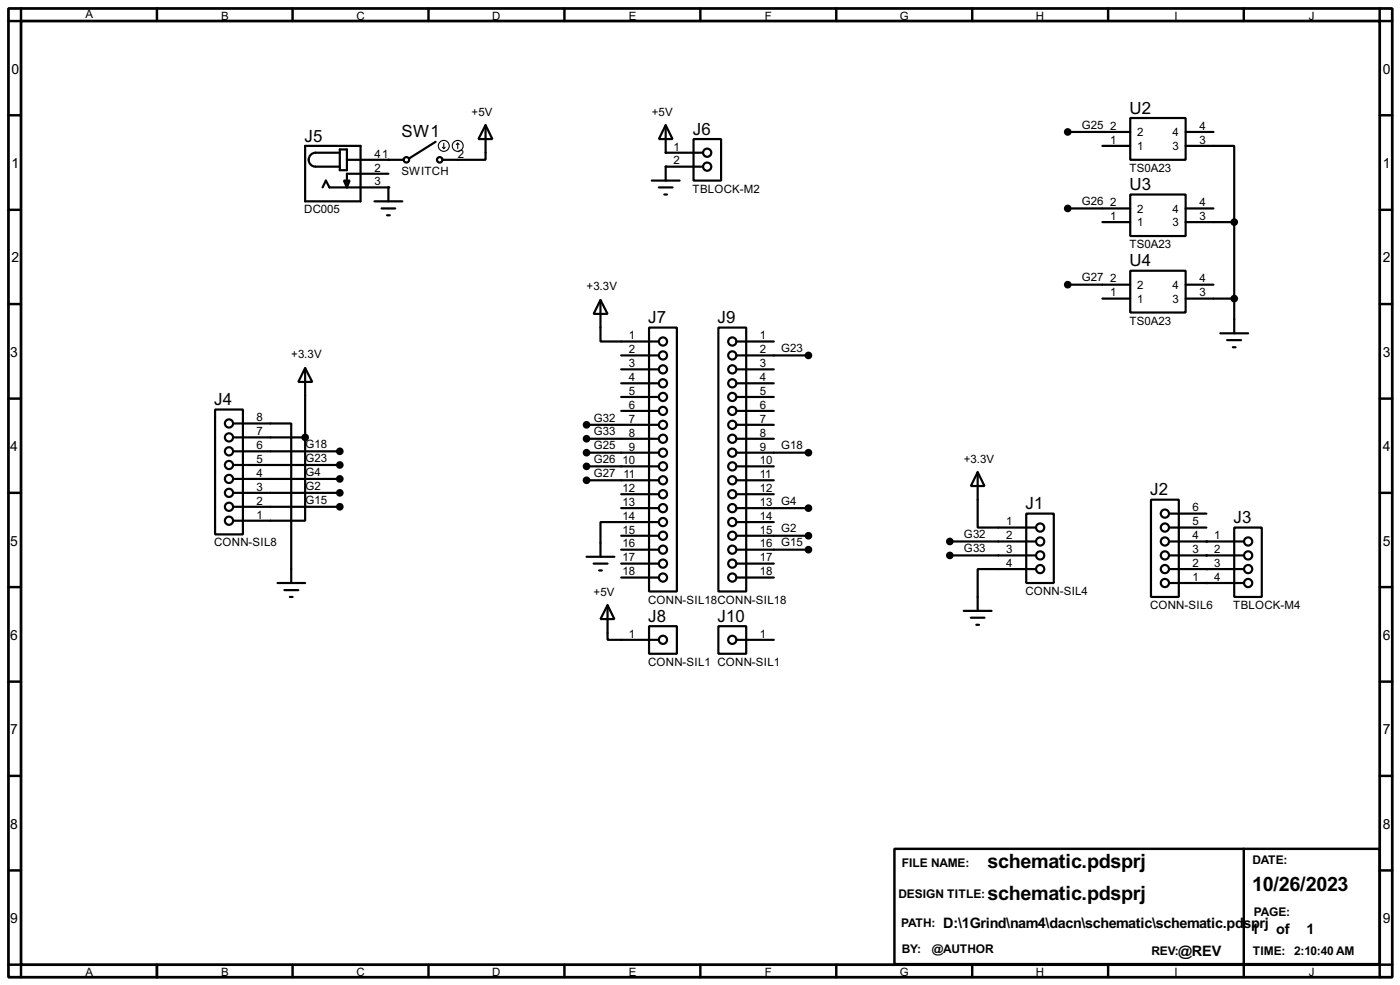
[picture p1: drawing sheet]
<svg xmlns="http://www.w3.org/2000/svg" width="256mm" height="180mm" viewBox="0 0 256 180" stroke-linecap="round" stroke-linejoin="round" font-family="sans-serif">
<g fill="none" stroke="#000" stroke-width=".4">
<path d="M55.9 26.7h10.2v10.2h-10.2zM59.1 34.3l.6-1.2 .7 1.2h10.8v2.6M62.3 28h-4.5a1.28 1.28 0 0 0-1.3 1.2 1.28 1.28 0 0 0 1.3 1.3h4.5M62.3 27.4h1.3v3.8h-1.3zM63 33.1h1.1l-.5 1.2zM63.6 29.3h10.4M68.6 36.9h5.1M69.9 38.2h2.5M70.9 39.4h.5M71.2 31.8h-7.6v2.5M79.8 26l-4.8 3M89 22.9l1.2 2.6h-2.5z"/>
<path d="M89 22.9v6.4h-7.9M119.4 33.1h5.1M120.7 34.3h2.5M121.7 35.6h.5M122 22.9l1.2 2.6h-2.5zM122 22.9v5.1h6.8M127.1 25.5h5v7.6h-5zM128.8 30.5h-6.8v2.6M195.6 24.2h11.5M195.6 38.2h11.5M202 26.7h5.1M207.1 21.6h10.1v7.7h-10.1z"/>
<path d="M207.1 35.6h10.1v7.6h-10.1zM217.2 26.7h8.9v14M217.2 24.2h5.1M217.2 38.2h5.1M110 54.9l1.3 2.6h-2.5zM110 54.9v7.6h10.7M118.9 60h5.1v48.3h-5.1zM131.6 60h5.1v48.3h-5.1zM195.6 52.1h11.5M202 54.7h5.1M202 40.7h5.1M207.1 49.6h10.1v7.6h-10.1z"/>
<path d="M217.2 52.1h5.1M217.2 54.7h8.9M217.2 40.7h8.9M226.1 40.7v20.3M39.4 75h5.1v22.8h-5.1zM42.7 77.5h10.7v29.2M55.9 67.4l1.3 2.5h-2.5zM55.9 67.4v12.7M107.5 77.8h13.2M113.8 65.1h6.9M113.8 67.6h6.9M113.8 70.2h6.9"/>
<path d="M113.8 72.7h6.9M113.8 75.2h6.9M134.9 77.8h6.9M134.9 65.1h13.2M134.9 62.5h6.9M134.9 67.6h6.9M134.9 70.2h6.9M134.9 72.7h6.9M134.9 75.2h6.9M223.6 61h5.1M224.8 62.3h2.6M225.9 63.6h.5"/>
<path d="M42.7 82.6h19.6M42.7 85.1h19.6M42.7 87.7h19.6M42.7 90.2h19.6M42.7 92.8h19.6M42.7 80.1h13.2M55.9 80.1v15.2h-13.2M107.5 80.3h13.2M107.5 82.9h13.2M107.5 85.4h13.2M107.5 87.9h13.2M113.8 93h6.9"/>
<path d="M113.8 98.1h6.9M113.8 90.5h6.9M120.7 95.6h-10.7v6.3M134.9 80.3h6.9M134.9 82.9h13.2M134.9 85.4h6.9M134.9 87.9h6.9M134.9 93h13.2M134.9 98.1h13.2M134.9 90.5h6.9M134.9 95.6h6.9M174 99.1h15.8"/>
<path d="M179.1 86.4l1.3 2.6h-2.5zM179.1 86.4v10.2h10.7M188 94h5.1v12.7h-5.1zM210.9 91.5h5.1v17.8h-5.1zM214.2 99.1h13.7M214.2 96.6h6.8M214.2 94h6.8M226.1 96.6h5.1v12.7h-5.1zM50.9 106.7h5M52.1 108h2.6M53.1 109.3h.5M107.5 101.9h5.1"/>
<path d="M108.8 103.2h2.5M109.8 104.4h.5M111.3 110.8l1.3 2.5h-2.6zM111.3 110.8v6.3h9.4M113.8 100.6h6.9M113.8 103.2h6.9M113.8 105.7h6.9M118.9 114.6h5.1v5.1h-5.1zM131.6 114.6h5.1v5.1h-5.1zM134.9 100.6h13.2M134.9 103.2h6.9M134.9 105.7h6.9"/>
<path d="M134.9 117.1h6.9M174 101.7h15.8M176.6 111.8h5.1M177.9 113.1h2.5M178.9 114.4h.5M189.8 104.2h-10.7v7.6M214.2 101.7h13.7M214.2 104.2h13.7M214.2 106.7h13.7"/>
<circle cx="74.4" cy="29.3" r=".5"/>
<circle cx="80.5" cy="29.3" r=".5"/>
<circle cx="129.5" cy="28" r=".75"/>
<circle cx="129.5" cy="30.5" r=".75"/>
<circle cx="41.9" cy="77.5" r=".75"/>
<circle cx="121.4" cy="72.7" r=".75"/>
<circle cx="121.4" cy="70.2" r=".75"/>
<circle cx="121.4" cy="62.5" r=".75"/>
<circle cx="121.4" cy="67.6" r=".75"/>
<circle cx="121.4" cy="65.1" r=".75"/>
<circle cx="121.4" cy="77.8" r=".75"/>
<circle cx="121.4" cy="75.2" r=".75"/>
<circle cx="134.1" cy="70.2" r=".75"/>
<circle cx="134.1" cy="62.5" r=".75"/>
<circle cx="134.1" cy="77.8" r=".75"/>
<circle cx="134.1" cy="65.1" r=".75"/>
<circle cx="134.1" cy="72.7" r=".75"/>
<circle cx="134.1" cy="75.2" r=".75"/>
<circle cx="134.1" cy="67.6" r=".75"/>
<circle cx="41.9" cy="82.6" r=".75"/>
<circle cx="41.9" cy="87.7" r=".75"/>
<circle cx="41.9" cy="85.1" r=".75"/>
<circle cx="41.9" cy="95.3" r=".75"/>
<circle cx="41.9" cy="92.8" r=".75"/>
<circle cx="41.9" cy="90.2" r=".75"/>
<circle cx="41.9" cy="80.1" r=".75"/>
<circle cx="121.4" cy="98.1" r=".75"/>
<circle cx="121.4" cy="80.3" r=".75"/>
<circle cx="121.4" cy="85.4" r=".75"/>
<circle cx="121.4" cy="82.9" r=".75"/>
<circle cx="121.4" cy="90.5" r=".75"/>
<circle cx="121.4" cy="87.9" r=".75"/>
<circle cx="121.4" cy="93" r=".75"/>
<circle cx="121.4" cy="95.6" r=".75"/>
<circle cx="134.1" cy="82.9" r=".75"/>
<circle cx="134.1" cy="90.5" r=".75"/>
<circle cx="134.1" cy="93" r=".75"/>
<circle cx="134.1" cy="80.3" r=".75"/>
<circle cx="134.1" cy="85.4" r=".75"/>
<circle cx="134.1" cy="87.9" r=".75"/>
<circle cx="134.1" cy="95.6" r=".75"/>
<circle cx="134.1" cy="98.1" r=".75"/>
<circle cx="190.5" cy="96.6" r=".75"/>
<circle cx="190.5" cy="99.1" r=".75"/>
<circle cx="213.4" cy="99.1" r=".75"/>
<circle cx="213.4" cy="96.6" r=".75"/>
<circle cx="213.4" cy="94" r=".75"/>
<circle cx="228.6" cy="99.1" r=".75"/>
<circle cx="121.4" cy="100.6" r=".75"/>
<circle cx="121.4" cy="103.2" r=".75"/>
<circle cx="121.4" cy="117.1" r=".75"/>
<circle cx="121.4" cy="105.7" r=".75"/>
<circle cx="134.1" cy="100.6" r=".75"/>
<circle cx="134.1" cy="117.1" r=".75"/>
<circle cx="134.1" cy="105.7" r=".75"/>
<circle cx="134.1" cy="103.2" r=".75"/>
<circle cx="190.5" cy="101.7" r=".75"/>
<circle cx="190.5" cy="104.2" r=".75"/>
<circle cx="213.4" cy="101.7" r=".75"/>
<circle cx="213.4" cy="106.7" r=".75"/>
<circle cx="213.4" cy="104.2" r=".75"/>
<circle cx="228.6" cy="101.7" r=".75"/>
<circle cx="228.6" cy="106.7" r=".75"/>
<circle cx="228.6" cy="104.2" r=".75"/>
</g>
<g fill="#000">
<circle cx="71.2" cy="29.3" r=".2"/>
<circle cx="71.2" cy="34.3" r=".2"/>
<circle cx="122" cy="28" r=".2"/>
<circle cx="122" cy="30.5" r=".2"/>
<circle cx="221" cy="99.1" r=".2"/>
<circle cx="221" cy="106.7" r=".2"/>
<circle cx="221" cy="101.7" r=".2"/>
<circle cx="221" cy="104.2" r=".2"/>
</g>
<g fill="#000" stroke="#000" stroke-width=".4">
<circle cx="195.6" cy="24.2" r=".5"/>
<circle cx="195.6" cy="38.2" r=".5"/>
<circle cx="195.6" cy="52.1" r=".5"/>
<circle cx="226.1" cy="54.7" r=".5"/>
<circle cx="226.1" cy="40.7" r=".5"/>
<circle cx="107.4" cy="77.8" r=".5"/>
<circle cx="148.1" cy="65.1" r=".5"/>
<circle cx="55.9" cy="80.1" r=".5"/>
<circle cx="62.2" cy="87.7" r=".5"/>
<circle cx="62.2" cy="85.1" r=".5"/>
<circle cx="62.2" cy="82.6" r=".5"/>
<circle cx="62.2" cy="90.2" r=".5"/>
<circle cx="62.2" cy="92.8" r=".5"/>
<circle cx="107.4" cy="85.4" r=".5"/>
<circle cx="107.4" cy="82.9" r=".5"/>
<circle cx="107.4" cy="80.3" r=".5"/>
<circle cx="107.4" cy="87.9" r=".5"/>
<circle cx="148.1" cy="82.9" r=".5"/>
<circle cx="148.1" cy="98.1" r=".5"/>
<circle cx="148.1" cy="93" r=".5"/>
<circle cx="174" cy="99.1" r=".5"/>
<circle cx="148.1" cy="100.6" r=".5"/>
<circle cx="174" cy="101.7" r=".5"/>
</g>
<g fill="none" stroke="#000" stroke-width=".2">
<path d="M81.1 27l.2 .2M81.3 26.2v1M81.6 27l-.3 .2M83.9 26.2l-.3 .3M83.9 26.2l.2 .3M83.9 26.2v1"/>
<circle cx="81.3" cy="26.7" r="1"/>
<circle cx="83.8" cy="26.7" r="1"/>
</g>
<g fill="none" stroke="#000" stroke-width=".45">
<path d="M3.9 1.6v2.3h-2.3M28.8 1.6v2.3M53.6 1.6v2.3M78.5 1.6v2.3M103.4 1.6v2.3M128.3 1.6v2.3M153.2 1.6v2.3M178.1 1.6v2.3M203 1.6v2.3M227.9 1.6v2.3M252.8 1.6v2.3h2.3M1.6 21.1h2.3"/>
<path d="M1.6 38.4h2.3M252.8 21.1h2.3M252.8 38.4h2.3M1.6 55.7h2.3M252.8 55.7h2.3M1.6 73h2.3M252.8 73h2.3M1.6 90.2h2.3M252.8 90.2h2.3M1.6 107.5h2.3M252.8 107.5h2.3M1.6 124.8h2.3"/>
<path d="M252.8 124.8h2.3M1.6 142h2.3M1.6 159.3h2.3M163.9 155.4h88.9v21.1h-88.9zM227.9 155.4v21.1M252.8 142h2.3M252.8 159.3h2.3M1.6 176.6h2.3v2.3M28.8 176.6v2.3M53.6 176.6v2.3M78.5 176.6v2.3M103.4 176.6v2.3"/>
<path d="M128.3 176.6v2.3M153.2 176.6v2.3M178.1 176.6v2.3M203 176.6v2.3M227.9 176.6v2.3M255.1 176.6h-2.3v2.3"/>
</g>
<path d="M1.6 1.6h253.5v177.3h-253.5zM3.9 3.9h248.9v172.7h-248.9z" fill="none" stroke="#000" stroke-width=".5"/>
<g font-size="4.1">
<text x="180.9" y="158.9">schematic.pdsprj</text>
<text x="180.9" y="164.8">schematic.pdsprj</text>
<text x="229.4" y="163">10/26/2023</text>
</g>
<g font-size="3.5">
<text x="206.9" y="20.8">U2</text>
<text x="55.8" y="25.9">J5</text>
<text x="73.6" y="25.2">SW1</text>
<text x="126.9" y="24.7">J6</text>
<text x="206.9" y="34.8">U3</text>
<text x="206.9" y="48.7">U4</text>
<text x="118.8" y="59.2">J7</text>
<text x="131.5" y="59.2">J9</text>
<text x="39.3" y="74.1">J4</text>
<text x="187.9" y="93.2">J1</text>
<text x="210.7" y="90.7">J2</text>
<text x="226" y="95.8">J3</text>
<text x="118.8" y="113.8">J8</text>
<text x="131.5" y="113.8">J10</text>
</g>
<g font-size="3">
<text x="172.8" y="169.8">D:\1Grind\nam4\dacn\schematic\schematic.pdsprj</text>
<text x="229.2" y="170.9">1</text>
<text x="233.8" y="170.9">of</text>
<text x="239.4" y="170.9">1</text>
<text x="215.9" y="174.9">@REV</text>
</g>
<g font-size="2.9">
<text x="2.1" y="13.5">0</text>
<text x="253.4" y="13.5">0</text>
<text x="2.1" y="30.7">1</text>
<text x="253.4" y="30.7">1</text>
<text x="2.1" y="48">2</text>
<text x="253.4" y="48">2</text>
<text x="1.9" y="65.3">3</text>
<text x="253.4" y="65.3">3</text>
<text x="1.9" y="82.5">4</text>
<text x="253.4" y="82.5">4</text>
<text x="1.9" y="99.9">5</text>
<text x="253.4" y="99.9">5</text>
<text x="1.9" y="117.1">6</text>
<text x="253.4" y="117.1">6</text>
<text x="1.9" y="134.4">7</text>
<text x="253.4" y="134.4">7</text>
<text x="1.9" y="151.7">8</text>
<text x="253.4" y="151.7">8</text>
<text x="1.9" y="168.9">9</text>
<text x="253.4" y="168.9">9</text>
</g>
<g font-size="2.5">
<text x="165.2" y="158.7">FILE NAME:</text>
<text x="229.4" y="158.2">DATE:</text>
<text x="164.6" y="164.3">DESIGN TITLE:</text>
<text x="229.7" y="167.6">PAGE:</text>
<text x="165.1" y="169.6">PATH:</text>
<text x="165.2" y="174.5">BY:</text>
<text x="170.7" y="174.5">@AUTHOR</text>
<text x="210.9" y="174.7">REV:</text>
<text x="229.5" y="174.7">TIME: 2:10:40 AM</text>
</g>
<g font-size="2.4">
<text x="15.6" y="3.4">A</text>
<text x="40.5" y="3.6">B</text>
<text x="65.3" y="3.6">C</text>
<text x="90.2" y="3.6">D</text>
<text x="115.2" y="3.6">E</text>
<text x="140.1" y="3.6">F</text>
<text x="164.8" y="3.6">G</text>
<text x="189.8" y="3.6">H</text>
<text x="215.1" y="3.6">I</text>
<text x="239.8" y="3.6">J</text>
<text x="86.4" y="21.2">+5V</text>
<text x="119.4" y="21.2">+5V</text>
<text x="198.2" y="23.6">G25</text>
<text x="203.4" y="23.8">2</text>
<text x="219.8" y="23.8">4</text>
<text x="68.6" y="28.9">41</text>
<text x="83.9" y="28.9">2</text>
<text x="123.4" y="27.5">1</text>
<text x="203.4" y="26.3">1</text>
<text x="208.3" y="27.5">1</text>
<text x="208.3" y="25">2</text>
<text x="214.8" y="27.5">3</text>
<text x="214.8" y="25">4</text>
<text x="219.8" y="26.3">3</text>
<text x="68.6" y="31.4">2</text>
<text x="68.6" y="33.9">3</text>
<text x="73.5" y="31.9">SWITCH</text>
<text x="123.4" y="30.1">2</text>
<text x="126.9" y="35.3">TBLOCK-M2</text>
<text x="206.9" y="31.4">TS0A23</text>
<text x="55.7" y="39.1">DC005</text>
<text x="198.2" y="37.6">G26</text>
<text x="203.4" y="40.2">1</text>
<text x="203.4" y="37.7">2</text>
<text x="208.3" y="41.5">1</text>
<text x="208.3" y="39">2</text>
<text x="214.8" y="41.5">3</text>
<text x="214.8" y="39">4</text>
<text x="219.8" y="40.2">3</text>
<text x="219.8" y="37.7">4</text>
<text x="206.9" y="45.4">TS0A23</text>
<text x="107.5" y="53.2">+3.3V</text>
<text x="198.2" y="51.5">G27</text>
<text x="203.4" y="51.7">2</text>
<text x="208.3" y="52.9">2</text>
<text x="214.8" y="52.9">4</text>
<text x="219.8" y="51.7">4</text>
<text x="203.4" y="54.3">1</text>
<text x="206.9" y="59.4">TS0A23</text>
<text x="208.3" y="55.4">1</text>
<text x="214.8" y="55.4">3</text>
<text x="219.8" y="54.3">3</text>
<text x="53.4" y="65.6">+3.3V</text>
<text x="115.2" y="62.1">1</text>
<text x="115.2" y="64.7">2</text>
<text x="139.2" y="62.1">1</text>
<text x="139.2" y="64.7">2</text>
<text x="143.1" y="64.5">G23</text>
<text x="115.2" y="67.2">3</text>
<text x="115.2" y="69.8">4</text>
<text x="139.2" y="67.2">3</text>
<text x="139.2" y="69.8">4</text>
<text x="47" y="77.1">8</text>
<text x="108.8" y="77.2">G32</text>
<text x="115.2" y="72.3">5</text>
<text x="115.2" y="74.8">6</text>
<text x="115.2" y="77.4">7</text>
<text x="139.2" y="72.3">5</text>
<text x="139.2" y="74.8">6</text>
<text x="139.2" y="77.4">7</text>
<text x="47" y="82.2">6</text>
<text x="47" y="79.7">7</text>
<text x="55.9" y="82">G18</text>
<text x="108.8" y="79.7">G33</text>
<text x="108.8" y="82.2">G25</text>
<text x="115.2" y="79.9">8</text>
<text x="115.2" y="82.5">9</text>
<text x="139.2" y="79.9">8</text>
<text x="139.2" y="82.5">9</text>
<text x="143.1" y="82.2">G18</text>
<text x="47" y="89.8">3</text>
<text x="47" y="87.3">4</text>
<text x="47" y="84.7">5</text>
<text x="55.9" y="84.5">G23</text>
<text x="55.9" y="87.1">G4</text>
<text x="55.9" y="89.6">G2</text>
<text x="108.8" y="84.8">G26</text>
<text x="108.8" y="87.3">G27</text>
<text x="114.1" y="85">10</text>
<text x="114.2" y="87.5">11</text>
<text x="139.2" y="85">10</text>
<text x="139.2" y="87.5">11</text>
<text x="176.6" y="84.7">+3.3V</text>
<text x="47" y="94.9">1</text>
<text x="47" y="92.4">2</text>
<text x="55.9" y="92.2">G15</text>
<text x="114.1" y="90.1">12</text>
<text x="114.1" y="92.6">13</text>
<text x="114.1" y="95.2">14</text>
<text x="139.2" y="90.1">12</text>
<text x="139.2" y="92.6">13 G4</text>
<text x="139.2" y="95.2">14</text>
<text x="218.5" y="93.6">6</text>
<text x="39.2" y="100">CONN-SIL8</text>
<text x="114.1" y="97.7">15</text>
<text x="114.1" y="100.2">16</text>
<text x="139.2" y="97.7">15 G2</text>
<text x="139.2" y="100.2">16 G15</text>
<text x="176.6" y="98.5">G32</text>
<text x="176.6" y="101.1">G33</text>
<text x="184.3" y="96.2">1</text>
<text x="184.3" y="98.7">2</text>
<text x="184.3" y="101.2">3</text>
<text x="218.5" y="101.2">3</text>
<text x="218.5" y="98.7">4</text>
<text x="218.5" y="96.2">5</text>
<text x="222.4" y="98.7">1</text>
<text x="222.4" y="101.2">2</text>
<text x="114.1" y="102.8">17</text>
<text x="114.1" y="105.3">18</text>
<text x="139.2" y="102.8">17</text>
<text x="139.2" y="105.3">18</text>
<text x="184.3" y="103.8">4</text>
<text x="218.5" y="106.3">1</text>
<text x="218.5" y="103.8">2</text>
<text x="222.4" y="103.8">3</text>
<text x="222.4" y="106.3">4</text>
<text x="108.8" y="109.1">+5V</text>
<text x="118.7" y="110.5">CONN-SIL18CONN-SIL18</text>
<text x="187.8" y="108.9">CONN-SIL4</text>
<text x="210.7" y="111.5">CONN-SIL6</text>
<text x="225.9" y="111.5">TBLOCK-M4</text>
<text x="115.2" y="116.7">1</text>
<text x="139.2" y="116.7">1</text>
<text x="118.7" y="121.9">CONN-SIL1 CONN-SIL1</text>
<text x="15.6" y="178.7">A</text>
<text x="40.5" y="178.7">B</text>
<text x="65.3" y="178.7">C</text>
<text x="90.2" y="178.7">D</text>
<text x="115.2" y="178.7">E</text>
<text x="140.1" y="178.7">F</text>
<text x="164.8" y="178.7">G</text>
<text x="189.8" y="178.7">H</text>
<text x="215.1" y="178.7">I</text>
<text x="239.8" y="178.7">J</text>
</g>
</svg>
